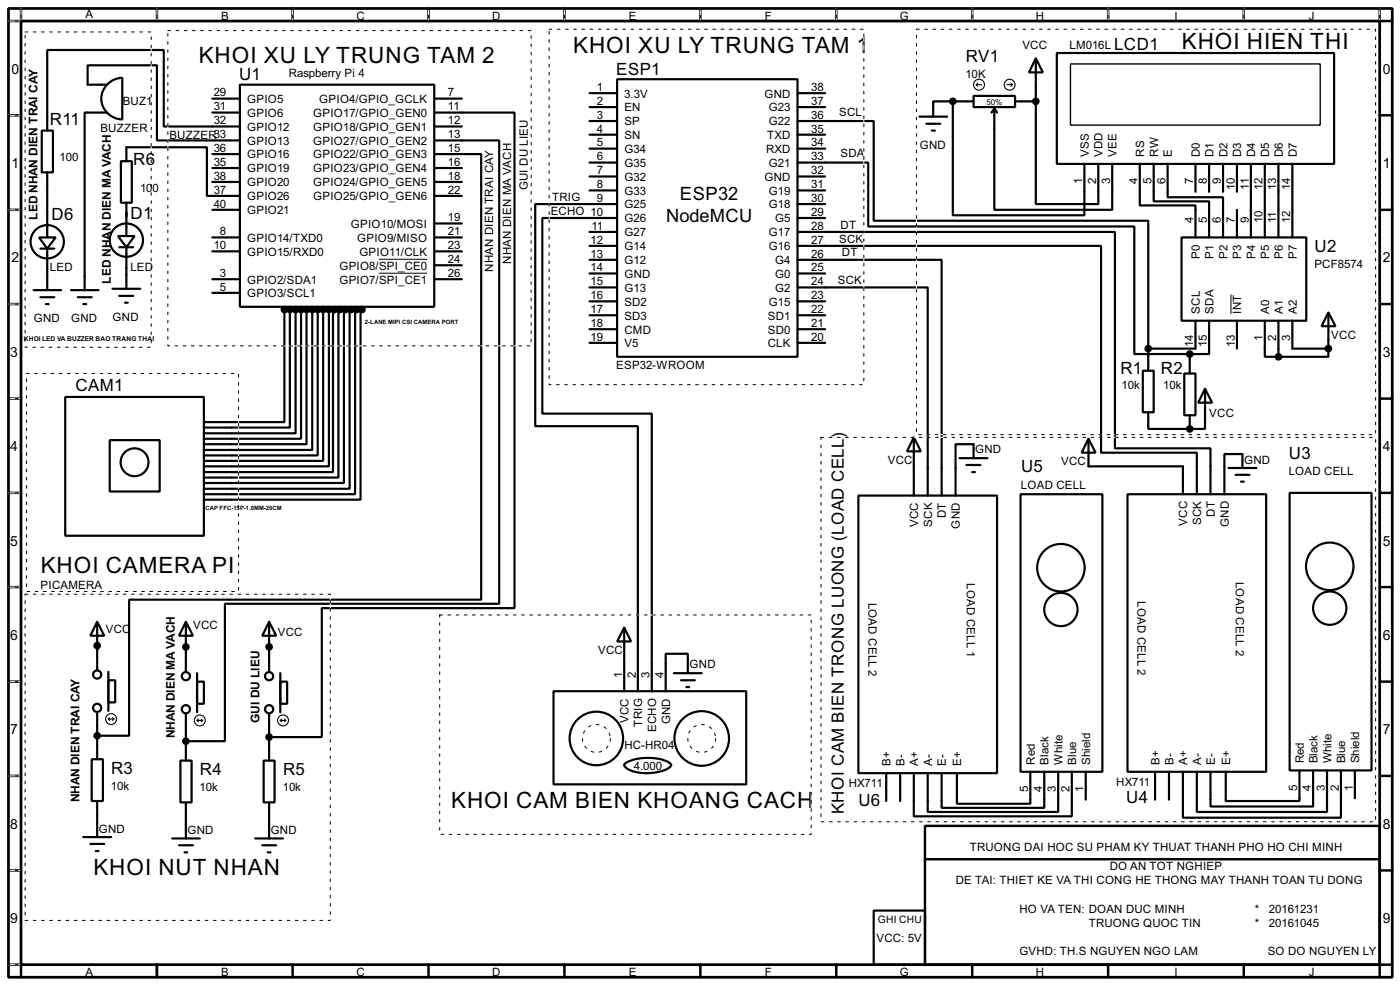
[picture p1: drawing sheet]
<svg xmlns="http://www.w3.org/2000/svg" width="256mm" height="180mm" viewBox="0 0 256 180" stroke-linecap="round" stroke-linejoin="round" font-family="sans-serif">
<path d="M1.6 1.6h253.5v177.3h-253.5zM3.9 3.9h248.9v172.7h-248.9z" fill="none" stroke="#000" stroke-width=".5"/>
<g fill="none" stroke="#000" stroke-width=".45">
<path d="M3.9 1.6v2.3h-2.3M28.8 1.6v2.3M53.6 1.6v2.3M78.5 1.6v2.3M103.4 1.6v2.3M128.3 1.6v2.3M153.2 1.6v2.3M178.1 1.6v2.3M203 1.6v2.3M227.9 1.6v2.3M252.8 1.6v2.3h2.3M1.6 21.1h2.3"/>
<path d="M1.6 38.4h2.3M252.8 21.1h2.3M252.8 38.4h2.3M1.6 55.7h2.3M252.8 55.7h2.3M1.6 73h2.3M252.8 73h2.3M1.6 90.2h2.3M252.8 90.2h2.3M1.6 107.5h2.3M252.8 107.5h2.3M1.6 124.8h2.3"/>
<path d="M252.8 124.8h2.3M1.6 142h2.3M1.6 159.3h2.3M169.5 151.2h83.3v25.4h-83.3zM169.5 157.3h83.3M252.8 142h2.3M252.8 159.3h2.3M1.6 176.6h2.3v2.3M28.8 176.6v2.3M53.6 176.6v2.3M78.5 176.6v2.3M103.4 176.6v2.3"/>
<path d="M128.3 176.6v2.3M153.2 176.6v2.3M178.1 176.6v2.3M203 176.6v2.3M227.9 176.6v2.3M255.1 176.6h-2.3v2.3"/>
</g>
<g fill="none" stroke="#fff" stroke-width=".18">
<path d="M1.3 3.9h2.3M3.9 1.3v2.3M4.6 5.9h23.1v57.7h-23.1zM28.8 1.3v2.3M30.8 5.6h66.5v57.7h-66.5zM53.6 1.3v2.3M78.5 1.3v2.3M100.6 5.4h57.7v65h-57.7zM103.4 1.3v2.3M128.3 1.3v2.3M153.2 1.3v2.3M167.9 5.4h84.1v74.2h-84.1z"/>
<path d="M178.1 1.3v2.3M203 1.3v2.3M227.9 1.3v2.3M252.8 1.3v2.3M1.3 21.1h2.3M1.3 38.4h2.3M1.3 55.7h2.3M1.3 73h2.3M4.9 68.4h38.8v39.9h-38.8zM1.3 90.2h2.3M150.4 80.1h101.6v70.3h-101.6zM1.3 107.5h2.3"/>
<path d="M4.6 108.8h55.9v59.7h-55.9zM80.6 112.6h68v40.1h-68zM1.3 124.8h2.3M1.3 142h2.3M1.3 159.3h2.3M1.3 176.6h2.3"/>
<circle cx="109.2" cy="135.2" r="2.55"/>
<circle cx="128.5" cy="135.2" r="2.55"/>
</g>
<g fill="none" stroke="#000" stroke-width=".18" stroke-dasharray=".5 1">
<path d="M1.3 3.9h2.3M3.9 1.3v2.3M4.6 5.9h23.1v57.7h-23.1zM28.8 1.3v2.3M30.8 5.6h66.5v57.7h-66.5zM53.6 1.3v2.3M78.5 1.3v2.3M100.6 5.4h57.7v65h-57.7zM103.4 1.3v2.3M128.3 1.3v2.3M153.2 1.3v2.3M167.9 5.4h84.1v74.2h-84.1z"/>
<path d="M178.1 1.3v2.3M203 1.3v2.3M227.9 1.3v2.3M252.8 1.3v2.3M1.3 21.1h2.3M1.3 38.4h2.3M1.3 55.7h2.3M1.3 73h2.3M4.9 68.4h38.8v39.9h-38.8zM1.3 90.2h2.3M150.4 80.1h101.6v70.3h-101.6zM1.3 107.5h2.3"/>
<path d="M4.6 108.8h55.9v59.7h-55.9zM80.6 112.6h68v40.1h-68zM1.3 124.8h2.3M1.3 142h2.3M1.3 159.3h2.3M1.3 176.6h2.3"/>
<circle cx="109.2" cy="135.2" r="2.55"/>
<circle cx="128.5" cy="135.2" r="2.55"/>
</g>
<g fill="none" stroke="#000" stroke-width=".4">
<path d="M19.6 15.5h-3.5v-3.5h12.7v13.7h15.2M19.7 15.4a3.9 3.9 0 0 1 2.7-1.1v7.6a3.8 3.8 0 0 1-3.5-2.4 3.8 3.8 0 0 1 .8-4.1zM38.9 18.1h5.1M44 15.5h35.6v40.7h-35.6zM79.6 18.1h5M108 17.1h5.1M108 19.6h5.1M113.1 14.5h33v50.8h-33zM146.1 17.1h5.1M146.1 19.6h5.1M174.6 18.6h-3.6v2.8M174.6 18.6v20.8h24.1v-9.4"/>
<path d="M174.6 18.6h3.8M178.4 17.6h7.6v2h-7.6zM182.2 19.9v18.5h21.6v-8.4M182.2 19.9l-.5 .7M182.2 19.9l.5 .7M186 18.6h3.8M189.8 10.7l1.3 2.6h-2.6zM189.8 18.6v18.8h11.4v-7.4M189.8 10.7v7.9M193.6 9.7h50.8v20.3h-50.8zM7.7 23.9h2v7.7h-2zM8.7 31.6v11.9"/>
<path d="M19.6 20.6h-4.1v32.5M22.2 29.5h2v7.6h-2zM23.2 29.5v-2.5h14.7v8.9h6.1M23.2 37.1v6.1M38.9 20.6h5.1M38.9 28.2h5.1M38.9 30.8h5.1M38.9 33.3h5.1M38.9 38.4h5.1M44 23.2h-14v-14h-21.3v14.7M79.6 25.7h11.9v84.8h-50.3v25.2h-7.1M79.6 28.2h8.6v81.6h-64.5v24.9h-5.9"/>
<path d="M79.6 20.6h14.7v90.7h-35.3v23.6h-9.7M79.6 30.8h5M79.6 35.9h5M79.6 23.2h5M79.6 33.3h5M108 22.2h5.1M108 24.7h5.1M108 27.2h5.1M108 29.8h5.1M108 32.3h5.1M108 34.9h5.1M113.1 39.9h-13.7v35.8h20v50.8"/>
<path d="M113.1 37.4h-15v40.6h18.8v48.5M146.1 29.8h13v11.7h48.7v23.3h10.2M146.1 22.2h14v18.2h50.3v23.4M146.1 24.7h5.1M146.1 27.2h5.1M146.1 32.3h5.1M146.1 34.9h5.1M146.1 37.4h5.1M146.1 39.9h5.1M168.5 21.4h5M169.7 22.7h2.6M170.7 23.9h.6"/>
<path d="M208.8 30v7.6h10.2v5.9M211.4 30v6.9h10.1v6.6M213.9 30v6.1h10.2v7.4M219 30v5.1M221.5 30v5.1M224.1 30v5.1M226.6 30v5.1M226.6 38.4v5.1M229.2 30v13.5M231.7 30v13.5M234.2 30v13.5M236.8 30v13.5"/>
<path d="M6.2 53.1h5M7.2 43.5h3l-1.5 2zM7.4 45.5h2.6M7.4 54.4h2.6M8.4 55.7h.5M8.7 45.5v7.6M13 53.1h5.1M14.3 54.4h2.5M15.3 55.7h.5M20.6 52.9h5.1M21.6 43.2h3.1l-1.5 2.1zM21.9 45.3h2.5"/>
<path d="M21.9 54.2h2.5M22.9 55.4h.5M23.2 45.3v7.6M38.9 51.1h5.1M38.9 53.6h5.1M38.9 43.5h5.1M38.9 46h5.1M52.1 56.7v20.6h-14.7M53.1 56.7v21.6h-15.7M54.2 56.7v22.6h-16.8M55.2 56.7v23.6h-17.8M56.2 56.7v24.6h-18.8"/>
<path d="M57.2 56.7v25.7h-19.8M58.2 56.7v26.7h-20.8M59.2 56.7v27.7h-21.8M60.3 56.7v28.7h-22.9M61.3 56.7h-.3v29.7h-23.6M62.3 56.7h-.3v30.7h-24.6M63.3 56.7h-.3v31.7h-25.6M64.3 56.7h-.2v32.8h-26.7M65.3 56.7h-.2v33.8h-27.7M66.3 56.7h-.2v34.8h-28.7M79.6 51.1h5M79.6 40.9h5"/>
<path d="M79.6 43.5h5M79.6 46h5M79.6 48.6h5M108 42.5h5.1M108 45h5.1M108 47.6h5.1M108 52.6h5.1M108 55.2h5.1M108 57.7h5.1M108 50.1h5.1M146.1 47.6h26.4v43.1M146.1 52.6h23.9v38.1"/>
<path d="M146.1 42.5h58.2v39.6h17.5v8.4M146.1 45h55.6v37.9h17.6v7.6M146.1 55.2h5.1M146.1 57.7h5.1M146.1 50.1h5.1M216.5 43.5h22.8v15.2h-22.8zM219 58.7v5.1h-8.6M221.5 58.7v6.1h-3.5M226.6 58.7v5.1M231.7 58.7v6.6h2.5M234.2 58.7v6.6M236.8 58.7v5.1h6.6"/>
<path d="M243.4 57.2l1.3 2.5h-2.6zM243.4 57.2v6.6M12 72.7h25.4v25.4h-25.4zM108 60.3h5.1M108 62.8h5.1M146.1 60.3h5.1M146.1 62.8h5.1M209.4 67.9h2v7.6h-2zM210.4 75.5v3h7.6M210.4 63.8v4.1M217 68.4h2v7.6h-2zM218 64.8v3.6"/>
<path d="M218 76v2.5M220.8 71.2l1.3 2.5h-2.6zM220.8 71.2v7.3h-2.8M243.4 63.8v1.5h-9.2M20.1 80.6h9.2v9.4h-9.2zM157.3 90.7h25.4v50.8h-25.4zM167.4 80.1l1.3 2.5h-2.5zM167.4 80.1v10.6M175.8 83.9h5.1M177.1 85.1h2.5M178.1 86.4h.5M178.4 83.9v-2.6h-3.3v9.4"/>
<path d="M187 90.5h15v50.8h-15zM199.4 80.3l1.3 2.6h-2.5zM199.4 80.3v5.1h17.3v5.1M206.6 90.5h25.4v50.8h-25.4zM225.1 85.7h5.1M226.4 86.9h2.5M227.4 88.2h.5M227.6 85.7v-2.6h-3.3v7.4M236.3 90.2h15v50.8h-15zM17.8 113.8l1.3 2.6h-2.5zM17.8 113.8v8.9M34.1 113.8l1.3 2.6h-2.6z"/>
<path d="M34.1 113.8v9.2M49.3 113.8l1.3 2.6h-2.5zM49.3 113.8v9.2M114.4 114.9l1.2 2.5h-2.5zM114.4 114.9v11.6M16.8 139h2.1v7.6h-2.1zM17.8 130.4v8.6M19.9 124.5h1.2v4.1h-1.2zM19.9 123v7.1M33.1 139.2h2v7.7h-2zM34.1 130.6v8.6M36.1 124.8h1.3v4h-1.3z"/>
<path d="M36.1 123.2v7.2M48.3 139.2h2v7.7h-2zM49.3 130.6v8.6M51.4 124.8h1.2v4h-1.2zM51.4 123.2v7.2M101.4 126.5h35.3v17.1h-35.3zM114.5 139.8a8.9 8.9 0 0 1 8.1-.3l.4 .5a2.07 2.07 0 0 1-1.6 1.1 8.2 8.2 0 0 1-6.7-.6l-.3-.5zM123.5 123.2h5.1M124.8 124.5h2.5M125.8 125.8h.5M126 123.2v-3.5h-4v6.8M15.3 153.2h5.1"/>
<path d="M16.6 154.5h2.5M17.6 155.8h.5M17.8 146.6v6.6M31.6 153.5h5M32.8 154.7h2.6M33.8 156h.5M34.1 146.9v6.6M46.8 153.5h5.1M48.1 154.7h2.5M49.1 156h.5M49.3 146.9v6.6M162.4 141.5v5.1"/>
<path d="M164.9 141.5v5.1M188.8 141.3v5.8h-13.5v-5.6M191.3 141.3v6.6h-18.8v-6.4M193.9 141.3v7.3h-23.9v-7.1M196.4 141.3v8.1h-29v-7.9M198.9 141.3v5.1M211.6 141.3v5.1M214.2 141.3v5.1M238.1 141v5.6h-13.5v-5.3M240.6 141v6.6h-18.8v-6.3M243.1 141v7.6h-23.8v-7.3M245.7 141v8.7h-29v-8.4"/>
<path d="M248.2 141v5.1M160.1 166.7h9.4v9.9h-9.4z"/>
<circle cx="8.6" cy="44.3" r="3.1"/>
<circle cx="23.1" cy="44" r="3.1"/>
<circle cx="24.6" cy="84.6" r="2.55"/>
<circle cx="194.3" cy="103.9" r="4.4"/>
<circle cx="194.3" cy="111.6" r="3.1"/>
<circle cx="243.6" cy="103.7" r="4.4"/>
<circle cx="243.6" cy="111.3" r="3.1"/>
<circle cx="17.8" cy="129.6" r=".75"/>
<circle cx="17.8" cy="123.5" r=".75"/>
<circle cx="34" cy="129.8" r=".75"/>
<circle cx="34" cy="123.8" r=".75"/>
<circle cx="49.3" cy="129.8" r=".75"/>
<circle cx="49.3" cy="123.8" r=".75"/>
<circle cx="109.2" cy="135.2" r="4.9"/>
<circle cx="128.5" cy="135.2" r="5"/>
</g>
<g fill="#000">
<circle cx="174.6" cy="18.6" r=".2"/>
<circle cx="189.8" cy="18.6" r=".2"/>
<circle cx="218" cy="78.5" r=".2"/>
</g>
<path d="M69.4 47.5h8.9M69.4 50h8.9M225.5 53.9v3.6" fill="none" stroke="#000" stroke-width=".18"/>
<path d="M196.1 11.7h45.8v11.2h-45.8z" fill="none" stroke="#000" stroke-width=".25"/>
<g fill="none" stroke="#000" stroke-width=".2">
<path d="M178.9 15.5h1M178.9 15.5l.2 .3M179.1 15.3l-.2 .2M184.5 15.5h1M185.2 15.3l.3 .2M185.5 15.5l-.3 .3M19.9 131.6h1M19.9 131.6l.2 .3M20.1 131.4l-.2 .2M20.6 131.4l.3 .2M20.9 131.6l-.3 .3M36.1 131.9h1"/>
<path d="M36.1 131.9l.3 .2M36.4 131.6l-.3 .3M36.9 131.6l.2 .3M37.1 131.9l-.2 .2M51.4 131.9h1M51.4 131.9l.2 .2M51.6 131.6l-.2 .3M52.1 131.6l.3 .3M52.4 131.9l-.3 .2"/>
<circle cx="179.3" cy="15.5" r="1"/>
<circle cx="184.9" cy="15.5" r="1"/>
<circle cx="20.3" cy="131.6" r="1"/>
<circle cx="36.6" cy="131.9" r="1"/>
<circle cx="51.8" cy="131.9" r="1"/>
</g>
<g fill="#000" stroke="#000" stroke-width=".4">
<circle cx="174.5" cy="18.6" r=".5"/>
<circle cx="189.7" cy="18.6" r=".5"/>
<circle cx="52.1" cy="56.7" r=".5"/>
<circle cx="53.1" cy="56.7" r=".5"/>
<circle cx="54.1" cy="56.7" r=".5"/>
<circle cx="55.1" cy="56.7" r=".5"/>
<circle cx="56.1" cy="56.7" r=".5"/>
<circle cx="57.2" cy="56.7" r=".5"/>
<circle cx="58.2" cy="56.7" r=".5"/>
<circle cx="59.2" cy="56.7" r=".5"/>
<circle cx="60.2" cy="56.7" r=".5"/>
<circle cx="61.2" cy="56.7" r=".5"/>
<circle cx="62.2" cy="56.7" r=".5"/>
<circle cx="63.3" cy="56.7" r=".5"/>
<circle cx="64.3" cy="56.7" r=".5"/>
<circle cx="65.3" cy="56.7" r=".5"/>
<circle cx="66.3" cy="56.7" r=".5"/>
<circle cx="210.3" cy="63.8" r=".5"/>
<circle cx="217.9" cy="78.5" r=".5"/>
<circle cx="217.9" cy="64.8" r=".5"/>
<circle cx="234.2" cy="65.3" r=".5"/>
<circle cx="243.3" cy="63.8" r=".5"/>
<circle cx="17.8" cy="118.2" r=".5"/>
<circle cx="34" cy="118.4" r=".5"/>
<circle cx="49.3" cy="118.4" r=".5"/>
<circle cx="17.8" cy="134.7" r=".5"/>
<circle cx="34" cy="135.7" r=".5"/>
<circle cx="49.3" cy="134.9" r=".5"/>
</g>
<g font-size="4.6">
<text x="36.4" y="11.5">KHOI XU LY TRUNG TAM 2</text>
<text x="105" y="9.7">KHOI XU LY TRUNG TAM 1</text>
<text x="216.5" y="8.9">KHOI HIEN THI</text>
<text x="7.5" y="104.9">KHOI CAMERA PI</text>
<text x="82.7" y="147.9">KHOI CAM BIEN KHOANG CACH</text>
<text x="17.1" y="160.1">KHOI NUT NHAN</text>
</g>
<g font-size="3.8">
<text x="122" y="40.7">NodeMCU</text>
<text x="124.6" y="36.7">ESP32</text>
</g>
<g font-size="3.5">
<text x="176.9" y="11.3">RV1</text>
<text x="204.1" y="9.1">LCD1</text>
<text x="43.8" y="14.7">U1</text>
<text x="112.9" y="13.7">ESP1</text>
<text x="9.2" y="22.8">R11</text>
<text x="24.4" y="30.2">R6</text>
<text x="9.5" y="40.3">D6</text>
<text x="23.9" y="40">D1</text>
<text x="240.8" y="46.2">U2</text>
<text x="13.8" y="71.6">CAM1</text>
<text x="205.3" y="68.5">R1</text>
<text x="212.7" y="68.5">R2</text>
<text x="236.1" y="84">U3</text>
<text x="187.1" y="86.3">U5</text>
<text x="20.4" y="141.7">R3</text>
<text x="36.6" y="141.9">R4</text>
<text x="51.9" y="141.9">R5</text>
<text x="154.6" y="149" transform="rotate(-90 154.6 149)">KHOI CAM BIEN TRONG LUONG (LOAD CELL)</text>
<text x="157.3" y="147.5">U6</text>
<text x="206.3" y="147">U4</text>
</g>
<g font-size="2.9">
<text x="2.1" y="13.5">0</text>
<text x="253.4" y="13.5">0</text>
<text x="2.1" y="30.7">1</text>
<text x="253.4" y="30.7">1</text>
<text x="2.1" y="48">2</text>
<text x="253.4" y="48">2</text>
<text x="1.9" y="65.3">3</text>
<text x="253.4" y="65.3">3</text>
<text x="1.9" y="82.5">4</text>
<text x="253.4" y="82.5">4</text>
<text x="1.9" y="99.9">5</text>
<text x="253.4" y="99.9">5</text>
<text x="1.9" y="117.1">6</text>
<text x="253.4" y="117.1">6</text>
<text x="1.9" y="134.4">7</text>
<text x="253.4" y="134.4">7</text>
<text x="1.9" y="151.7">8</text>
<text x="253.4" y="151.7">8</text>
<text x="1.9" y="168.9">9</text>
<text x="253.4" y="168.9">9</text>
</g>
<g font-size="2.5">
<text x="6.8" y="40.2" transform="rotate(-90 6.8 40.2)">LED NHAN DIEN TRAI CAY</text>
<text x="20.3" y="51.9" transform="rotate(-90 20.3 51.9)">LED NHAN DIEN MA VACH</text>
<text x="32.1" y="135.1" transform="rotate(-90 32.1 135.1)">NHAN DIEN MA VACH</text>
<text x="47.6" y="132.3" transform="rotate(-90 47.6 132.3)">GUI DU LIEU</text>
<text x="14.5" y="146.8" transform="rotate(-90 14.5 146.8)">NHAN DIEN TRAI CAY</text>
</g>
<g font-size="2.4">
<text x="15.6" y="3.4">A</text>
<text x="40.5" y="3.6">B</text>
<text x="65.3" y="3.6">C</text>
<text x="90.2" y="3.6">D</text>
<text x="115.2" y="3.6">E</text>
<text x="140.1" y="3.6">F</text>
<text x="164.8" y="3.6">G</text>
<text x="189.8" y="3.6">H</text>
<text x="215.1" y="3.6">I</text>
<text x="239.8" y="3.6">J</text>
<text x="187.3" y="9">VCC</text>
<text x="195.9" y="9">LM016L</text>
<text x="39.2" y="17.6">29</text>
<text x="52.9" y="14.1">Raspberry Pi 4</text>
<text x="82.1" y="17.6">7</text>
<text x="109.4" y="16.6">1</text>
<text x="114.4" y="17.8">3.3V</text>
<text x="140" y="17.8">GND</text>
<text x="148.6" y="16.6">38</text>
<text x="176.9" y="14.3">10K</text>
<text x="22.5" y="19.2">BUZ1</text>
<text x="39.2" y="20.2">31</text>
<text x="39.2" y="22.8">32</text>
<text x="45.3" y="18.9">GPIO5</text>
<text x="45.3" y="21.4">GPIO6</text>
<text x="45.3" y="24">GPIO12</text>
<text x="57.4" y="21.4">GPIO17/GPIO_GEN0</text>
<text x="57.4" y="24">GPIO18/GPIO_GEN1</text>
<text x="58.5" y="18.9">GPIO4/GPIO_GCLK</text>
<text x="82.1" y="20.2">11</text>
<text x="82.1" y="22.8">12</text>
<text x="109.4" y="19.2">2</text>
<text x="109.4" y="21.7">3</text>
<text x="114.4" y="20.4">EN</text>
<text x="114.4" y="22.9">SP</text>
<text x="140.8" y="20.4">G23</text>
<text x="140.8" y="22.9">G22</text>
<text x="148.6" y="19.2">37</text>
<text x="148.6" y="21.7">36</text>
<text x="153.7" y="21.3">SCL</text>
<text x="10.9" y="29.5">100</text>
<text x="18.4" y="24.1">BUZZER</text>
<text x="31" y="25.4">BUZZER33</text>
<text x="39.2" y="27.8">36</text>
<text x="45.3" y="26.5">GPIO13</text>
<text x="45.3" y="29">GPIO16</text>
<text x="57.4" y="26.5">GPIO27/GPIO_GEN2</text>
<text x="57.4" y="29">GPIO22/GPIO_GEN3</text>
<text x="82.1" y="25.3">13</text>
<text x="82.1" y="27.8">15</text>
<text x="109.4" y="24.3">4</text>
<text x="109.4" y="26.8">5</text>
<text x="109.4" y="29.3">6</text>
<text x="114.4" y="25.4">SN</text>
<text x="114.4" y="28">G34</text>
<text x="140.3" y="28">RXD</text>
<text x="140.5" y="25.4">TXD</text>
<text x="148.6" y="24.3">35</text>
<text x="148.6" y="26.8">34</text>
<text x="148.6" y="29.3">33</text>
<text x="154" y="28.6">SDA</text>
<text x="168.5" y="27.2">GND</text>
<text x="199.5" y="28.7" transform="rotate(-90 199.5 28.7)">VSS</text>
<text x="202" y="28.7" transform="rotate(-90 202 28.7)">VDD</text>
<text x="204.6" y="28.7" transform="rotate(-90 204.6 28.7)">VEE</text>
<text x="209.6" y="28.7" transform="rotate(-90 209.6 28.7)">RS</text>
<text x="212.2" y="28.7" transform="rotate(-90 212.2 28.7)">RW</text>
<text x="214.7" y="28.7" transform="rotate(-90 214.7 28.7)">E</text>
<text x="219.8" y="28.7" transform="rotate(-90 219.8 28.7)">D0</text>
<text x="222.3" y="28.7" transform="rotate(-90 222.3 28.7)">D1</text>
<text x="224.9" y="28.7" transform="rotate(-90 224.9 28.7)">D2</text>
<text x="227.4" y="28.7" transform="rotate(-90 227.4 28.7)">D3</text>
<text x="230" y="28.7" transform="rotate(-90 230 28.7)">D4</text>
<text x="232.5" y="28.7" transform="rotate(-90 232.5 28.7)">D5</text>
<text x="235" y="28.7" transform="rotate(-90 235 28.7)">D6</text>
<text x="237.6" y="28.7" transform="rotate(-90 237.6 28.7)">D7</text>
<text x="25.7" y="35.1">10</text>
<text x="28" y="35.1">0</text>
<text x="39.2" y="30.3">35</text>
<text x="39.2" y="35.5">37</text>
<text x="39.2" y="32.9">38</text>
<text x="45.3" y="31.6">GPIO19</text>
<text x="45.3" y="34.1">GPIO20</text>
<text x="57.4" y="31.6">GPIO23/GPIO_GEN4</text>
<text x="57.4" y="34.1">GPIO24/GPIO_GEN5</text>
<text x="82.1" y="30.3">16</text>
<text x="82.1" y="32.9">18</text>
<text x="82.1" y="35.5">22</text>
<text x="96.7" y="34.9" transform="rotate(-90 96.7 34.9)">GUI DU LIEU</text>
<text x="109.4" y="31.9">7</text>
<text x="109.4" y="34.5">8</text>
<text x="114.4" y="30.5">G35</text>
<text x="114.4" y="33.1">G32</text>
<text x="114.4" y="35.6">G33</text>
<text x="140" y="33.1">GND</text>
<text x="140.8" y="30.5">G21</text>
<text x="140.8" y="35.6">G19</text>
<text x="148.6" y="31.9">32</text>
<text x="148.6" y="34.5">31</text>
<text x="198.3" y="33.7" transform="rotate(-90 198.3 33.7)">1</text>
<text x="200.8" y="33.7" transform="rotate(-90 200.8 33.7)">2</text>
<text x="203.4" y="33.7" transform="rotate(-90 203.4 33.7)">3</text>
<text x="208.4" y="33.7" transform="rotate(-90 208.4 33.7)">4</text>
<text x="211" y="33.7" transform="rotate(-90 211 33.7)">5</text>
<text x="213.5" y="33.7" transform="rotate(-90 213.5 33.7)">6</text>
<text x="218.6" y="33.7" transform="rotate(-90 218.6 33.7)">7</text>
<text x="221.1" y="33.7" transform="rotate(-90 221.1 33.7)">8</text>
<text x="223.7" y="33.7" transform="rotate(-90 223.7 33.7)">9</text>
<text x="226.2" y="34.9" transform="rotate(-90 226.2 34.9)">10</text>
<text x="228.8" y="34.7" transform="rotate(-90 228.8 34.7)">11</text>
<text x="231.3" y="34.9" transform="rotate(-90 231.3 34.9)">12</text>
<text x="233.8" y="34.9" transform="rotate(-90 233.8 34.9)">13</text>
<text x="236.4" y="34.8" transform="rotate(-90 236.4 34.8)">14</text>
<text x="39.2" y="38">40</text>
<text x="45.3" y="36.7">GPIO26</text>
<text x="45.3" y="39.2">GPIO21</text>
<text x="57.4" y="36.7">GPIO25/GPIO_GEN6</text>
<text x="64.3" y="41.7">GPIO10/MOSI</text>
<text x="82.1" y="40.5">19</text>
<text x="100.9" y="39.3">ECHO 10</text>
<text x="101.1" y="36.7">TRIG</text>
<text x="109.4" y="37">9</text>
<text x="114.4" y="38.1">G25</text>
<text x="114.4" y="40.7">G26</text>
<text x="140.8" y="38.1">G18</text>
<text x="142" y="40.7">G5</text>
<text x="148.6" y="37">30</text>
<text x="148.6" y="39.5">29</text>
<text x="154" y="41.9">DT</text>
<text x="218.6" y="40.9" transform="rotate(-90 218.6 40.9)">4</text>
<text x="221.1" y="40.9" transform="rotate(-90 221.1 40.9)">5</text>
<text x="223.7" y="40.9" transform="rotate(-90 223.7 40.9)">6</text>
<text x="226.2" y="40.9" transform="rotate(-90 226.2 40.9)">7</text>
<text x="228.8" y="40.9" transform="rotate(-90 228.8 40.9)">9</text>
<text x="231.3" y="40.9" transform="rotate(-90 231.3 40.9)">10</text>
<text x="233.8" y="40.9" transform="rotate(-90 233.8 40.9)">11</text>
<text x="236.4" y="40.9" transform="rotate(-90 236.4 40.9)">12</text>
<text x="39.2" y="45.6">10</text>
<text x="40.3" y="43">8</text>
<text x="45.3" y="46.8">GPIO15/RXD0</text>
<text x="45.3" y="44.3">GPIO14/TXD0</text>
<text x="65.4" y="44.3">GPIO9/MISO</text>
<text x="65.8" y="46.8">GPIO11/CLK</text>
<text x="82.1" y="43">21</text>
<text x="82.1" y="45.6">23</text>
<text x="108.2" y="44.6">12</text>
<text x="108.2" y="47.2">13</text>
<text x="108.4" y="42">11</text>
<text x="114.4" y="43.3">G27</text>
<text x="114.4" y="45.8">G14</text>
<text x="140.8" y="43.3">G17</text>
<text x="140.8" y="45.8">G16</text>
<text x="148.6" y="42">28</text>
<text x="148.6" y="47.2">26</text>
<text x="148.6" y="44.6">27</text>
<text x="153.7" y="44.4">SCK</text>
<text x="154.2" y="46.9">DT</text>
<text x="219.8" y="47.3" transform="rotate(-90 219.8 47.3)">P0</text>
<text x="222.3" y="47.3" transform="rotate(-90 222.3 47.3)">P1</text>
<text x="224.9" y="47.3" transform="rotate(-90 224.9 47.3)">P2</text>
<text x="227.4" y="47.3" transform="rotate(-90 227.4 47.3)">P3</text>
<text x="230" y="47.3" transform="rotate(-90 230 47.3)">P4</text>
<text x="232.5" y="47.3" transform="rotate(-90 232.5 47.3)">P5</text>
<text x="235" y="47.3" transform="rotate(-90 235 47.3)">P6</text>
<text x="237.6" y="47.3" transform="rotate(-90 237.6 47.3)">P7</text>
<text x="9.1" y="49.6">LED</text>
<text x="23.9" y="49.6">LED</text>
<text x="40.3" y="50.7">3</text>
<text x="40.3" y="53.2">5</text>
<text x="45.3" y="51.9">GPIO2/SDA1</text>
<text x="62.2" y="49.4">GPIO8/SPI_CE0</text>
<text x="62.2" y="51.9">GPIO7/SPI_CE1</text>
<text x="82.1" y="48.2">24</text>
<text x="82.1" y="50.7">26</text>
<text x="90.3" y="49.8" transform="rotate(-90 90.3 49.8)">NHAN DIEN TRAI CAY</text>
<text x="93.7" y="48.3" transform="rotate(-90 93.7 48.3)">NHAN DIEN MA VACH</text>
<text x="108.2" y="52.2">15</text>
<text x="108.2" y="49.7">14</text>
<text x="114.4" y="48.3">G12</text>
<text x="114.4" y="53.4">G13</text>
<text x="114.4" y="50.8">GND</text>
<text x="142" y="48.3">G4</text>
<text x="142" y="53.4">G2</text>
<text x="142" y="50.8">G0</text>
<text x="148.6" y="52.2">24</text>
<text x="148.6" y="49.7">25</text>
<text x="153.5" y="52">SCK</text>
<text x="240.8" y="49">PCF8574</text>
<text x="6.2" y="59">GND</text>
<text x="13" y="59">GND</text>
<text x="20.6" y="58.8">GND</text>
<text x="45.3" y="54.4">GPIO3/SCL1</text>
<text x="108.2" y="54.7">16</text>
<text x="108.2" y="57.3">17</text>
<text x="108.2" y="59.9">18</text>
<text x="114.4" y="56">SD2</text>
<text x="114.4" y="58.5">SD3</text>
<text x="140.7" y="58.5">SD1</text>
<text x="140.8" y="56">G15</text>
<text x="148.6" y="54.7">23</text>
<text x="148.6" y="57.3">22</text>
<text x="148.6" y="59.9">21</text>
<text x="219.8" y="57.4" transform="rotate(-90 219.8 57.4)">SCL</text>
<text x="222.3" y="57.4" transform="rotate(-90 222.3 57.4)">SDA</text>
<text x="227.4" y="57.4" transform="rotate(-90 227.4 57.4)">INT</text>
<text x="232.5" y="57.4" transform="rotate(-90 232.5 57.4)">A0</text>
<text x="235" y="57.4" transform="rotate(-90 235 57.4)">A1</text>
<text x="237.6" y="57.4" transform="rotate(-90 237.6 57.4)">A2</text>
<text x="108.2" y="62.4">19</text>
<text x="114.4" y="61">CMD</text>
<text x="114.4" y="63.5">V5</text>
<text x="140.6" y="63.5">CLK</text>
<text x="140.7" y="61">SD0</text>
<text x="148.6" y="62.4">20</text>
<text x="218.6" y="63.5" transform="rotate(-90 218.6 63.5)">14</text>
<text x="221.1" y="63.6" transform="rotate(-90 221.1 63.6)">15</text>
<text x="226.2" y="63.5" transform="rotate(-90 226.2 63.5)">13</text>
<text x="231.3" y="62.4" transform="rotate(-90 231.3 62.4)">1</text>
<text x="233.8" y="62.4" transform="rotate(-90 233.8 62.4)">2</text>
<text x="236.4" y="62.4" transform="rotate(-90 236.4 62.4)">3</text>
<text x="243.9" y="62.1">VCC</text>
<text x="112.9" y="67.5">ESP32-WROOM</text>
<text x="205.5" y="71.2">10k</text>
<text x="213.1" y="71.2">10k</text>
<text x="221.5" y="76.2">VCC</text>
<text x="178.6" y="82.9">GND</text>
<text x="162.6" y="84.9">VCC</text>
<text x="187" y="89.5">LOAD CELL</text>
<text x="194.4" y="85.2">VCC</text>
<text x="227.9" y="84.9">GND</text>
<text x="236.1" y="86.9">LOAD CELL</text>
<text x="173.3" y="94.9" transform="rotate(-90 173.3 94.9)">DT</text>
<text x="222.6" y="94.6" transform="rotate(-90 222.6 94.6)">DT</text>
<text x="168.2" y="96.5" transform="rotate(-90 168.2 96.5)">VCC</text>
<text x="170.7" y="96.4" transform="rotate(-90 170.7 96.4)">SCK</text>
<text x="175.9" y="96.8" transform="rotate(-90 175.9 96.8)">GND</text>
<text x="217.5" y="96.2" transform="rotate(-90 217.5 96.2)">VCC</text>
<text x="220.1" y="96.1" transform="rotate(-90 220.1 96.1)">SCK</text>
<text x="225.1" y="96.5" transform="rotate(-90 225.1 96.5)">GND</text>
<text x="7.4" y="107.8">PICAMERA</text>
<text x="177.1" y="106.7" transform="rotate(90 177.1 106.7)">LOAD CELL 1</text>
<text x="226.4" y="106.5" transform="rotate(90 226.4 106.5)">LOAD CELL 2</text>
<text x="159.1" y="110.3" transform="rotate(90 159.1 110.3)">LOAD CELL 2</text>
<text x="208.4" y="110" transform="rotate(90 208.4 110)">LOAD CELL 2</text>
<text x="19.4" y="115.9">VCC</text>
<text x="35.4" y="115.2">VCC</text>
<text x="50.9" y="116.4">VCC</text>
<text x="109.6" y="119.7">VCC</text>
<text x="114" y="124" transform="rotate(-90 114 124)">1</text>
<text x="116.5" y="124" transform="rotate(-90 116.5 124)">2</text>
<text x="119" y="124" transform="rotate(-90 119 124)">3</text>
<text x="121.6" y="124" transform="rotate(-90 121.6 124)">4</text>
<text x="126.3" y="122.3">GND</text>
<text x="114.4" y="137.1">HC-HR04</text>
<text x="115.2" y="132.3" transform="rotate(-90 115.2 132.3)">VCC</text>
<text x="117.7" y="133" transform="rotate(-90 117.7 133)">TRIG</text>
<text x="120.2" y="134" transform="rotate(-90 120.2 134)">ECHO</text>
<text x="122.8" y="132.6" transform="rotate(-90 122.8 132.6)">GND</text>
<text x="116.1" y="140.9">4.000</text>
<text x="163.2" y="140.2" transform="rotate(-90 163.2 140.2)">B+</text>
<text x="165.7" y="140.2" transform="rotate(-90 165.7 140.2)">B-</text>
<text x="168.2" y="140.2" transform="rotate(-90 168.2 140.2)">A+</text>
<text x="170.8" y="140.2" transform="rotate(-90 170.8 140.2)">A-</text>
<text x="173.3" y="140.2" transform="rotate(-90 173.3 140.2)">E-</text>
<text x="176.1" y="140.2" transform="rotate(-90 176.1 140.2)">E+</text>
<text x="189.6" y="140" transform="rotate(-90 189.6 140)">Red</text>
<text x="192.1" y="140" transform="rotate(-90 192.1 140)">Black</text>
<text x="194.7" y="140" transform="rotate(-90 194.7 140)">White</text>
<text x="197.2" y="140" transform="rotate(-90 197.2 140)">Blue</text>
<text x="199.7" y="140" transform="rotate(-90 199.7 140)">Shield</text>
<text x="204.5" y="143.8">HX711</text>
<text x="212.4" y="140" transform="rotate(-90 212.4 140)">B+</text>
<text x="215" y="140" transform="rotate(-90 215 140)">B-</text>
<text x="217.5" y="140" transform="rotate(-90 217.5 140)">A+</text>
<text x="220.1" y="140" transform="rotate(-90 220.1 140)">A-</text>
<text x="222.6" y="140" transform="rotate(-90 222.6 140)">E-</text>
<text x="225.4" y="140" transform="rotate(-90 225.4 140)">E+</text>
<text x="238.9" y="139.7" transform="rotate(-90 238.9 139.7)">Red</text>
<text x="241.3" y="139.7" transform="rotate(-90 241.3 139.7)">Black</text>
<text x="243.9" y="139.7" transform="rotate(-90 243.9 139.7)">White</text>
<text x="246.5" y="139.7" transform="rotate(-90 246.5 139.7)">Blue</text>
<text x="249" y="139.7" transform="rotate(-90 249 139.7)">Shield</text>
<text x="20.3" y="144.6">10k</text>
<text x="36.6" y="144.9">10k</text>
<text x="51.8" y="144.9">10k</text>
<text x="155.5" y="144.1">HX711</text>
<text x="188.4" y="145" transform="rotate(-90 188.4 145)">5</text>
<text x="190.9" y="145" transform="rotate(-90 190.9 145)">4</text>
<text x="193.4" y="145" transform="rotate(-90 193.4 145)">3</text>
<text x="196" y="145" transform="rotate(-90 196 145)">2</text>
<text x="198.5" y="145" transform="rotate(-90 198.5 145)">1</text>
<text x="237.7" y="144.7" transform="rotate(-90 237.7 144.7)">5</text>
<text x="240.2" y="144.7" transform="rotate(-90 240.2 144.7)">4</text>
<text x="242.7" y="144.7" transform="rotate(-90 242.7 144.7)">3</text>
<text x="245.3" y="144.7" transform="rotate(-90 245.3 144.7)">2</text>
<text x="247.8" y="144.7" transform="rotate(-90 247.8 144.7)">1</text>
<text x="18.1" y="152.5">GND</text>
<text x="34.3" y="152.7">GND</text>
<text x="49.6" y="152.7">GND</text>
<text x="177.6" y="155.7">TRUONG DAI HOC SU PHAM KY THUAT THANH PHO HO CHI MINH</text>
<text x="175.1" y="161.8">DE TAI: THIET KE VA THI CONG HE THONG MAY THANH TOAN TU DONG</text>
<text x="203.3" y="159.3">DO AN TOT NGHIEP</text>
<text x="186.7" y="167.2">HO VA TEN: DOAN DUC MINH</text>
<text x="229.9" y="167.2">*</text>
<text x="232.5" y="167.2">20161231</text>
<text x="160.6" y="172.5">VCC: 5V</text>
<text x="199.4" y="169.7">TRUONG QUOC TIN</text>
<text x="229.9" y="169.7">*</text>
<text x="232.5" y="169.7">20161045</text>
<text x="15.6" y="178.7">A</text>
<text x="40.5" y="178.7">B</text>
<text x="65.3" y="178.7">C</text>
<text x="90.2" y="178.7">D</text>
<text x="115.2" y="178.7">E</text>
<text x="140.1" y="178.7">F</text>
<text x="164.8" y="178.7">G</text>
<text x="186.7" y="174.8">GVHD: TH.S NGUYEN NGO LAM</text>
<text x="189.8" y="178.7">H</text>
<text x="215.1" y="178.7">I</text>
<text x="232.2" y="174.8">SO DO NGUYEN LY</text>
<text x="239.8" y="178.7">J</text>
</g>
<text font-size="2.1" x="160.8" y="169">GHI CHU</text>
<text font-size="1.7" x="180.7" y="19.2">50%</text>
<g font-size="1.4">
<text x="4.4" y="62.4">KHOI LED VA BUZZER BAO TRANG THA</text>
<text x="27.9" y="62.4">I</text>
</g>
<g font-size="1.2">
<text x="66.9" y="59.3">2-LANE MIPI CSI CAMERA PORT</text>
<text x="37.6" y="93.3">CAP FFC-15</text>
<text x="44" y="93.3">P-1.0MM-20CM</text>
</g>
</svg>
